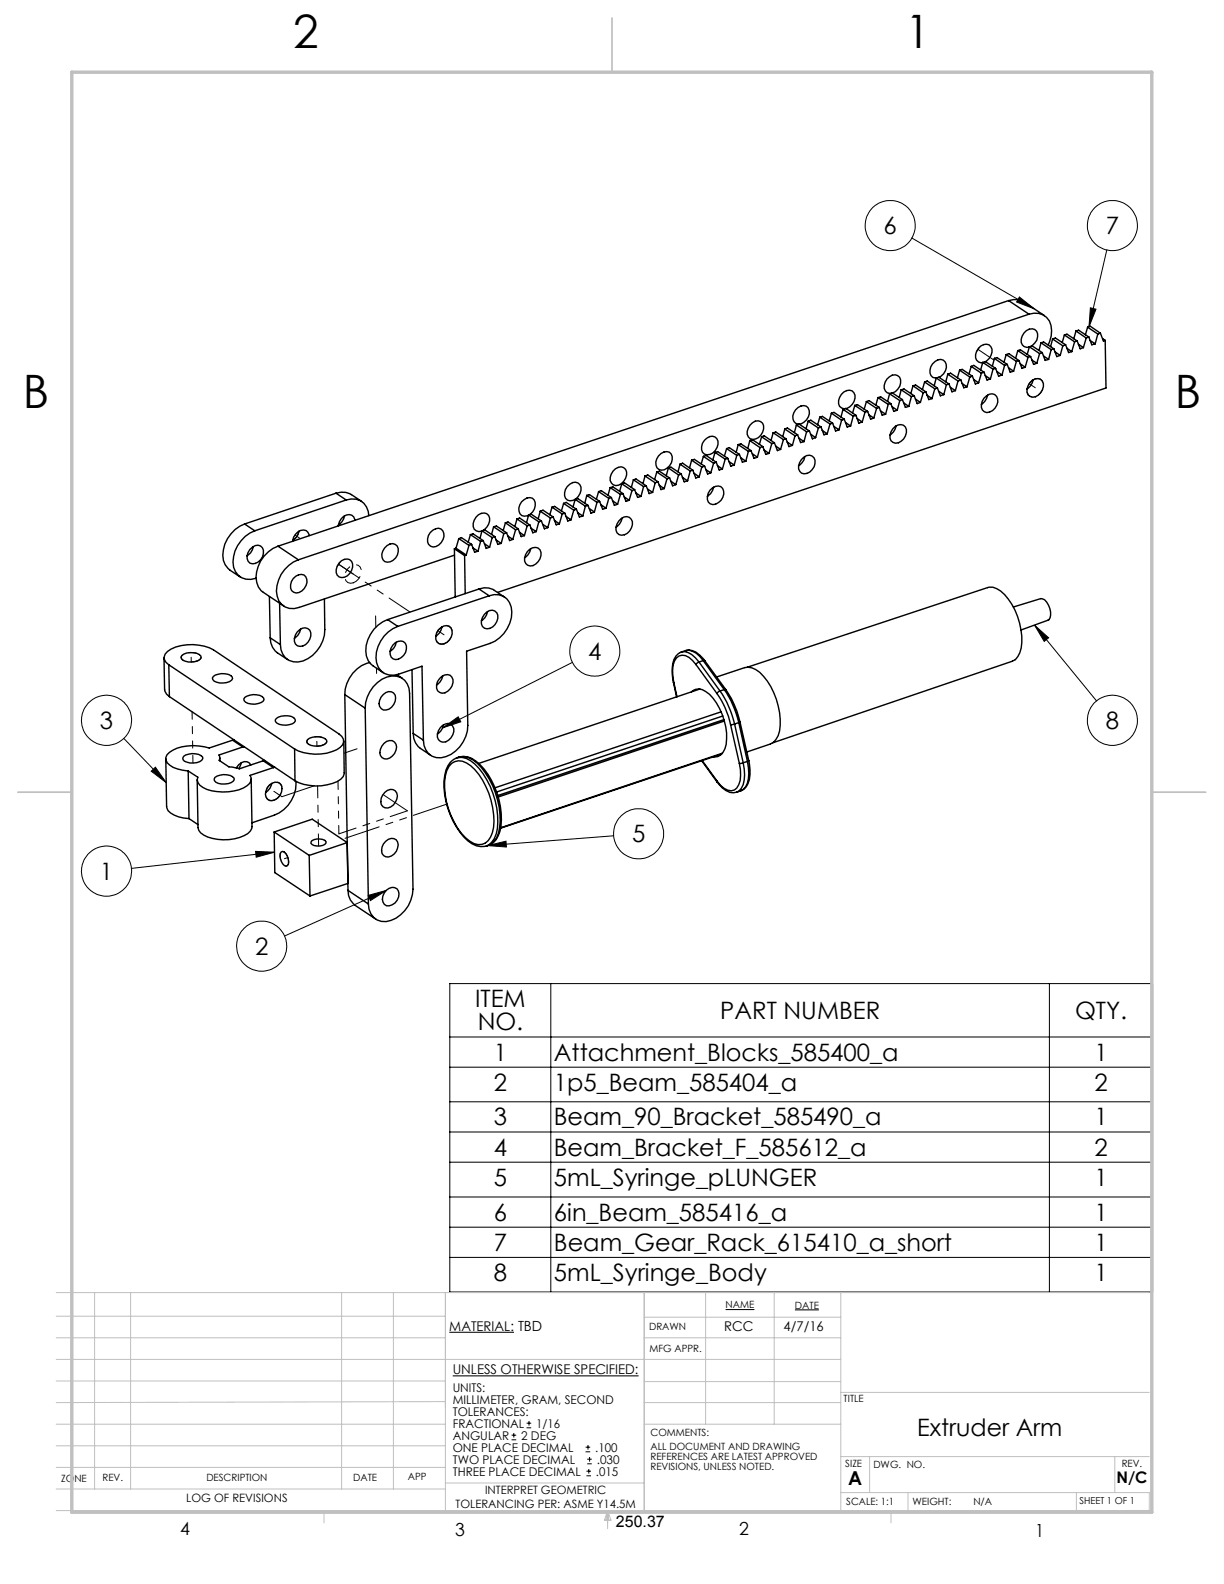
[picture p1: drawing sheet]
<svg xmlns="http://www.w3.org/2000/svg" width="216mm" height="279mm" viewBox="0 0 216 279" stroke-linecap="round" stroke-linejoin="round" font-family="sans-serif">
<g fill="none" stroke="#000" stroke-width=".18">
<path d="M160.8 42l21.6 12.5M179.8 52.4l2.6 2.1-3.1-1.2zM192.3 54.3l1 .2-1.2 3.1zM195.2 44.1l-3.1 13.5M101 116.8l-22.9 11.6M182.5 110.3l10.9 13.3M182.5 110.3l2.5 2.2-.8 .6zM21.8 130.2l7.5 7.8M26.7 136l.7-.7 1.9 2.7zM78.1 128.4l2.7-2 .5 .9zM45.1 150.2l3.3 .1-3.2 .9zM48.4 150.3l-25.2 2.9"/>
<path d="M64.9 157.9l3.3-.8-2.9 1.8zM68.2 157.1l-18 8M86 149.2l3.3-.8v1zM108.2 147.4l-22.2 1.8M79.3 173.5h124v54.4h-124zM97.2 173.5v54.4M185.1 173.5v54.4M79.3 188.2h124M79.3 194.3h124M79.3 199.7h124M79.3 182.9h124M79.3 205h124"/>
<path d="M79.3 211.1h124M79.3 216.5h124M79.2 235h11.5M79.3 221.8h124M128 231h5.1M140.2 231h4.3M79.9 242.7h32.7M90.2 254h.9M90.2 253.2h.9M90.6 252.8v.8M92.9 251.8h.8M92.9 251h.8"/>
<path d="M93.3 250.6v.9M103.3 256.1h.8M103.3 255.3h.8M103.4 259.5h.8M103.6 258.2h.8M103.6 257.4h.8M103.7 254.9v.8M103.9 259.1v.8M104 257v.8M103.4 260.3h.8"/>
<circle cx="157" cy="39.8" r="4.4"/>
<circle cx="196.2" cy="39.8" r="4.4"/>
<circle cx="104.9" cy="114.8" r="4.4"/>
<circle cx="18.8" cy="127.1" r="4.4"/>
<circle cx="196.2" cy="127.1" r="4.4"/>
<circle cx="18.8" cy="153.7" r="4.4"/>
<circle cx="112.6" cy="147.1" r="4.4"/>
<circle cx="46.2" cy="166.9" r="4.4"/>
</g>
<path d="M189.9 266.4h12.8" fill="none" stroke="#c0c0c0" stroke-width=".18" stroke-dasharray="15.2 1.3 1.3 1.3" stroke-dashoffset="10.7"/>
<path d="M202.7 266.4v-3.1" fill="none" stroke="#c0c0c0" stroke-width=".18" stroke-dasharray="15.2 1.3 1.3 1.3"/>
<g fill="none" stroke="#c0c0c0" stroke-width=".18">
<path d="M9.9 228h192.8M9.9 236h68.7M9.9 239.8h138.4M9.9 232.2h68.7M16.7 228v34.6M23 228v34.6M60.3 228v34.6M69.4 228v34.6M78.6 228v38.5M113.6 228v38.5M113.6 232.3h34.7M113.6 236h34.7"/>
<path d="M124.5 228v23.2M136.6 228v23.2M148.3 228v38.5M9.9 258.8h68.7M9.9 251.2h68.7M9.9 255h68.7M9.9 243.6h68.7M78.6 247.2l-68.7 .2M113.6 251.2h34.7M113.6 243.7h34.7M113.6 247.4h34.7M148.3 256.9h54.4"/>
<path d="M148.3 245.6h54.4M153.4 256.9v6.4M196.6 256.9v6.4M9.9 266.5h192.8M9.9 262.6h68.7M12.7 266.7h190.5M57.1 266.5v2.1M78.6 261.6h35M107.2 266.5v3.1M107.2 266.5l.6 1.6h-1.2zM107.2 266.5l.2 1.6M107.2 266.5l-.3 1.6"/>
<path d="M148.3 263.3h54.4M157.2 266.5v2.1M160.2 263.3v3.2M189.9 263.3v3.2"/>
</g>
<path d="M107.9 3.2v9.5M3.1 139.7h9.6M203.2 139.7h9.5" fill="none" stroke="#c0c0c0" stroke-width=".3"/>
<path d="M12.7 12.7h190.5v254h-190.5z" fill="none" stroke="#c0c0c0" stroke-width=".6"/>
<path d="M179.8 52.4l2.6 2.1-3.1-1.2zM192.3 54.3l1 .2-1.2 3.1zM182.5 110.3l2.5 2.2-.8 .6zM86 149.2l3.3-.8v1zM64.9 157.9l3.3-.8-2.9 1.8zM45.1 150.2l3.3 .1-3.2 .9zM26.7 136l.7-.7 1.9 2.7zM78.1 128.4l2.7-2 .5 .9z" fill="#000"/>
<g fill="none" stroke="#000" stroke-width=".25">
<path d="M177.9 53a2.81 2.81 0 0 1 2.7 .3l3.6 2.4M177.9 53l-128.9 43.3M177.9 53l3.6 2.4M181.5 55.4a2.87 2.87 0 0 1 4 2.9l-.1 1-.5 1.6M181.5 55.4l-128.9 43.3M185.7 59.8l1.8 1.2M185.7 59.8l-.4 1.3M185.7 59.8l.5-.2 1.8 1.2M187.7 59.1l1.8 1.2M187.7 59.1l-.3 1.3M187.7 59.1l.5-.2 1.8 1.2M189.8 58.4l1.8 1.2"/>
<path d="M189.8 58.4l-.4 1.4M189.8 58.4l.5-.2 1.8 1.2M191.6 59.6l-.5 1.7M191.8 57.7l1.8 1.2M191.8 57.7l-.3 1.4M191.8 57.7l.5-.2 1.8 1.3M192.1 59.4l-.5 .2M192.1 59.4l.5 1.4 .6-.2M193.6 58.9l-.4 1.7M194.1 58.8l-.5 .1M194.1 58.8l.5 1.3 .3-.1M194.5 59.7l.4 .3"/>
<path d="M124.2 77.7a1.41 1.41 0 0 1 2.2-.3 1.95 1.95 0 0 1-.2 2 1.95 1.95 0 0 1-1.9 .7 1.57 1.57 0 0 1-.1-2.4zM126.1 79.8l1.8 1.2M126.1 79.8l-.4 1.3M126.1 79.8l.5-.1 1.8 1.2M128.2 79.1l1.8 1.2M128.2 79.1l-.4 1.4M128.2 79.1l.4-.1 1.8 1.2M130.2 78.4l1.8 1.2M130.2 78.4l-.3 1.4M130.2 78.4l.5-.1 1.8 1.2M132 79.6l-.4 1.8M132.3 77.7l1.8 1.3"/>
<path d="M132.3 77.7l-.4 1.4M132.3 77.7l.5-.1 1.7 1.2M132.3 75a1.41 1.41 0 0 1 2.2-.4 1.98 1.98 0 0 1-2.2 2.8 1.54 1.54 0 0 1 0-2.4zM132.5 79.5l-.5 .1M132.5 79.5l.5 1.4 .6-.3M134.1 79l-.5 1.6M134.3 77l1.8 1.2M134.3 77l-.4 1.4M134.3 77l.5-.1 1.8 1.2M134.5 78.8l-.4 .2M134.5 78.8l.6 1.4 .5-.2M134.8 79.4l.8 .6"/>
<path d="M136.1 78.2l-.5 1.8M136.4 76.3l1.8 1.2M136.4 76.3l-.4 1.4M136.4 76.3l.4-.1 1.8 1.2M136.6 78.1l-.5 .1M136.6 78.1l.5 1.4 .6-.2M136.8 78.7l.9 .6M138.2 77.5l-.5 1.8M138.4 75.7l1.8 1.2M138.4 75.7l-.3 1.3M138.4 75.7l.5-.2 1.8 1.2M138.6 77.4l-.4 .1"/>
<path d="M138.6 77.4l.6 1.4 .6-.2M138.9 78l.9 .6M140.2 76.9l-.4 1.7M140.3 72.3a1.45 1.45 0 0 1 2.3-.3 2.04 2.04 0 0 1-1.8 2.8 1.28 1.28 0 0 1-.8-2zM140.5 75l1.8 1.2M140.5 75l-.4 1.3M140.5 75l.5-.2 1.8 1.2M140.7 76.7l-.5 .2M140.7 76.7l.5 1.4 .6-.2M140.9 77.3l.9 .6M142.3 76.2l-.5 1.7M142.6 74.3l1.8 1.2"/>
<path d="M142.6 74.3l-.4 1.3M142.6 74.3l.4-.2 1.8 1.2M142.8 76l-.5 .2M142.8 76l.5 1.4 .6-.2M143 76.6l.9 .6M144.4 75.5l-.5 1.7M144.6 73.6l1.8 1.2M144.6 73.6l-.4 1.3M144.6 73.6l.5-.2 1.8 1.2M144.8 75.3l-.4 .2M144.8 75.3l.5 1.4 .6-.2M145 75.9l.9 .6"/>
<path d="M146.4 74.8l-.5 1.7M146.6 72.9l1.8 1.2M146.6 72.9l-.3 1.4M146.6 72.9l.5-.2 1.8 1.2M146.9 74.6l-.5 .2M146.9 74.6l.5 1.4 .6-.2M147.1 75.2l.9 .6M148.4 74.1l-.4 1.7M148.7 72.2l1.8 1.2M148.7 72.2l-.4 1.4M148.7 72.2l.5-.2 1.8 1.3M148.9 73.9l-.5 .2"/>
<path d="M148.9 73.9l.5 1.4 .6-.2M149.2 74.5l.8 .6M149.2 72.1a2.11 2.11 0 0 0 1.4-2.8 1.33 1.33 0 0 0-2.2 .3 1.91 1.91 0 0 0-.3 2.1l.3 .3 .6 .1M150.5 73.4l-.5 1.7M150.8 71.5l1.8 1.2M150.8 71.5l-.4 1.3M150.8 71.5l.4-.1 1.8 1.2M151 73.3l-.5 .1M151 73.3l.5 1.3 .6-.2M151.2 73.8l.9 .6M152.6 72.7l-.5 1.7M152.8 70.8l1.8 1.2"/>
<path d="M152.8 70.8l-.4 1.4M152.8 70.8l.5-.1 1.8 1.2M153 72.6l-.4 .1M153 72.6l.6 1.3 .5-.2M153.2 73.2l.9 .5M154.6 72l-.5 1.7M154.9 70.1l1.8 1.2M154.9 70.1l-.4 1.4M154.9 70.1l.4-.1 1.8 1.2M155.1 71.9l-.5 .1M155.1 71.9l.5 1.3 .6-.1M155.3 72.5l.9 .6"/>
<path d="M156.7 71.3l-.5 1.8M156.9 69.5l1.8 1.2M156.9 69.5l-.3 1.3M156.9 69.5l.5-.2 1.8 1.2M157.1 71.2l-.4 .1M157.1 71.2l.6 1.4 .6-.2M157.4 71.8l.9 .6M157.4 69.3a2.05 2.05 0 0 0 1.3-2.8 1.56 1.56 0 0 0-2.6 .9 1.24 1.24 0 0 0-.1 1.3 1.24 1.24 0 0 0 1.1 .7M157.5 75.6a1.26 1.26 0 0 1 1.5-.7 1.26 1.26 0 0 1 .9 1.4 1.9 1.9 0 0 1-2.4 1.7 1.36 1.36 0 0 1-.3-1.8zM158.1 75.1a2.6 2.6 0 0 1-1.1 1.7M158.7 70.7l-.4 1.7M159 68.8l1.8 1.2"/>
<path d="M159 68.8l-.4 1.3M159 68.8l.5-.2 1.8 1.2M159.2 70.5l-.5 .2M159.2 70.5l.5 1.4 .6-.2M159.4 71.1l.9 .6M160.8 70l-.5 1.7M161 68.1l1.8 1.2M161 68.1l-.3 1.3M161 68.1l.5-.2 1.8 1.2M161.3 69.8l-.5 .2M161.3 69.8l.5 1.4 .5-.2M161.5 70.4l.8 .6"/>
<path d="M162.8 69.3l-.5 1.7M163.1 67.4l1.8 1.2M163.1 67.4l-.4 1.3M163.1 67.4l.4-.2 1.8 1.2M163.3 69.1l-.5 .2M163.3 69.1l.5 1.4 .6-.2M163.5 69.7l.9 .6M164.9 68.6l-.5 1.7M165.1 66.7l1.8 1.2M165.1 66.7l-.3 1.4M165.1 66.7l.5-.2 1.8 1.2M165.3 68.4l-.4 .2"/>
<path d="M165.3 68.4l.6 1.4 .6-.2M165.6 69l.9 .6M165.7 66.6a2.08 2.08 0 0 0 1-2.7 1.15 1.15 0 0 0-1.7-.2 1.81 1.81 0 0 0-.5 2.9l.6 .1M166.9 67.9l-.4 1.7M167.2 66l1.8 1.2M167.2 66l-.4 1.3M167.2 66l.5-.2 1.8 1.2M167.4 67.7l.5 1.4 .6-.2M167.4 67.7l-.5 .2M167.6 68.3l.9 .6M169 67.2l-.5 1.7M169.3 65.3l1.8 1.2"/>
<path d="M169.3 65.3l-.4 1.3M169.3 65.3l.4-.1 1.8 1.2M169.5 67l-.5 .2M169.5 67l.5 1.4 .6-.2M169.7 67.6l.9 .6M171.1 66.5l-.5 1.7M171.3 64.6l1.8 1.2M171.3 64.6l-.4 1.4M171.3 64.6l.5-.1 1.8 1.2M171.5 66.4l-.4 .1M171.5 66.4l.5 1.3 .6-.2M171.7 66.9l.9 .6"/>
<path d="M173.1 65.8l-.5 1.7M173.4 63.9l1.8 1.2M173.4 63.9l-.4 1.4M173.6 70.2a1.4 1.4 0 0 1 2.2-.3 2.04 2.04 0 0 1-1.7 2.9 1.47 1.47 0 0 1-.5-2.6zM173.6 65.7l-.5 .1M173.6 65.7l.5 1.3 .6-.1M173.8 66.3l.9 .6M173.8 63.8l1.8 1.2M173.8 63.8l-.4 .1M173.8 63.8a2.08 2.08 0 0 0 1-2.7 1.33 1.33 0 0 0-2.2 .4 1.66 1.66 0 0 0 0 2.4l.8 .1M174.2 69.7a2.38 2.38 0 0 1-1.1 1.6M175.2 65.1l-.5 1.8"/>
<path d="M175.4 63.2l1.8 1.3M175.4 63.2l-.4 1.4M175.4 63.2l.5-.1 1.8 1.2M175.6 65l-.4 .1M175.6 65l.5 1.4 .6-.3M175.9 65.5l.8 .6M177.2 64.5l-.5 1.6M177.5 62.5l1.8 1.2M177.5 62.5l-.4 1.4M177.5 62.5l.4-.1 1.8 1.2M177.7 64.3l-.5 .2M177.7 64.3l.5 1.4 .6-.2"/>
<path d="M177.9 64.9l.9 .6M179.3 63.7l-.5 1.8M179.5 61.8l1.8 1.2M179.5 61.8l-.4 1.4M179.5 61.8l.5-.1 1.8 1.2M179.7 63.6l-.4 .1M179.7 63.6l.6 1.4 .5-.2M180 64.2l.8 .6M181.3 63l-.5 1.8M181.6 61.2l1.8 1.2M181.6 61.2l-.4 1.3M181.6 61.2l.4-.2 1.8 1.2"/>
<path d="M181.6 67.5a1.26 1.26 0 0 1 1.5-.7 1.26 1.26 0 0 1 .9 1.4 1.9 1.9 0 0 1-2.3 1.7 1.36 1.36 0 0 1-.4-1.8zM181.8 62.9l-.5 .1M181.8 62.9l.5 1.4 .6-.2M182 61a2.01 2.01 0 0 0 .8-2.6 1.56 1.56 0 0 0-2.5 .9 1.21 1.21 0 0 0-.1 1.4 1.21 1.21 0 0 0 1.4 .5M182 63.5l.9 .6M182.2 67a2.38 2.38 0 0 1-1 1.6M183.4 62.4l-.5 1.7M183.6 60.5l1.8 1.2M183.6 60.5l-.3 1.3M183.6 60.5l.5-.2 1.8 1.2M183.8 62.2l-.4 .2M183.8 62.2l.6 1.4 .6-.2"/>
<path d="M184.1 62.8l.9 .6M185.4 61.7l-.4 1.7M185.9 61.5l-.5 .2M185.9 61.5l.5 1.4 .6-.2M186.1 62.1l.9 .6M187.5 61l-.5 1.7M188 60.8l-.5 .2M188 60.8l.5 1.4 .6-.2M188.2 61.4l.9 .6M189.5 60.3l-.4 1.7M190 60.1l-.5 .2M190 60.1l.5 1.4 .6-.2"/>
<path d="M190.2 60.7l.9 .6M192.3 60l.9 .6M194.9 60l.2 8.4-107.3 36.1M43.1 92.4a5.9 5.9 0 0 0-3.7 6.4 4.9 4.9 0 0 0 3 3M43.1 92.4l1.8 1.2M44.1 96.9a1.4 1.4 0 0 1 2.2-.3 1.94 1.94 0 0 1-.3 2.1 1.94 1.94 0 0 1-1.9 .6 1.61 1.61 0 0 1 0-2.4zM44.7 96.4a2.12 2.12 0 0 1-1.1 1.6M44.9 93.6a5.9 5.9 0 0 0-3.7 6.4 2.87 2.87 0 0 0 4 2M49 96.3a5.8 5.8 0 0 0-3.7 6.5l.3 .7 .5 .7 4 2.7M49 96.3l3.6 2.4M52.7 93.7a2.38 2.38 0 0 1-1.1 1.6M54.5 94.5a1.13 1.13 0 0 0-.7-1 1.13 1.13 0 0 0-1.2 .3 2.25 2.25 0 0 0-1 1.7"/>
<path d="M59.3 87a3.1 3.1 0 0 1 2.7 .2l1.8 1.2M59.3 87l1.8 1.2M59.3 87l-16.2 5.4M59.8 99.3a1.28 1.28 0 0 1 1.2-.7 1.28 1.28 0 0 1 1.2 .9 2.02 2.02 0 0 1-2.4 2.3 1.57 1.57 0 0 1 0-2.5zM60.8 91a2.6 2.6 0 0 1-1.1 1.6M61.1 88.2a2.86 2.86 0 0 1 4 2.7M61.1 88.2l-16.2 5.4M62.6 91.8a1.13 1.13 0 0 0-.8-1 1.13 1.13 0 0 0-1.2 .3 2.34 2.34 0 0 0-.9 1.6M67.8 96.7a1.43 1.43 0 0 1 2.3-.4 1.96 1.96 0 0 1-.3 2.1 1.96 1.96 0 0 1-1.9 .7 1.61 1.61 0 0 1-.1-2.4zM75.9 93.9a1.66 1.66 0 0 1 1.9-.6 1.78 1.78 0 0 1-.4 2.8 1.16 1.16 0 0 1-1.4 .3 1.16 1.16 0 0 1-.6-1.4zM80.2 97.9l-27.4 9.2a2.87 2.87 0 0 1-4-2.8 6 6 0 0 1 3.8-5.6M80.2 96.8l1.8 1.2"/>
<path d="M80.2 96.8l.2 8.5M80.4 96.7l1.8 1.2M80.4 96.7l-.2 .1M80.9 95l1.8 1.2M80.9 95l-.5 1.7M80.9 95l.5-.2 1.8 1.2M82 98l.1 6.7M82.2 97.9l-.2 .1M82.7 96.2l-.5 1.7M83 94.3l1.8 1.2M83 94.3l-.4 1.3M83 94.3l.4-.1 1.8 1.2"/>
<path d="M83.2 96l-.5 .2M83.2 96l.5 1.4 .6-.2M83.4 96.6l.9 .6M84.8 95.5l-.5 1.7M85 93.6l1.8 1.2M85 93.6l-.3 1.4M85 93.6l.5-.1 1.8 1.2M85.2 95.4l-.4 .1M85.2 95.4l.6 1.3 .6-.2M85.3 93.5a2.15 2.15 0 0 0 .9-2.6 1.56 1.56 0 0 0-2.6 .9 1.29 1.29 0 0 0 .9 2l.5-.1M85.5 95.9l.9 .6M86.8 94.8l-.4 1.7"/>
<path d="M87.1 92.9l1.8 1.2M87.1 92.9l-.4 1.4M87.1 92.9l.5-.1 1.8 1.2M87.3 94.7l-.5 .1M87.3 94.7l.5 1.3 .6-.2M87.5 95.2l.9 .6M88.9 94.1l-.5 1.7M89.1 92.2l1.8 1.3M89.1 92.2l-.3 1.4M89.1 92.2l.5-.1 1.8 1.2M89.4 94l-.5 .1M89.4 94l.5 1.4 .6-.3"/>
<path d="M89.6 94.5l.9 .6M90.9 93.5l-.4 1.6M91.2 91.5l1.8 1.2M91.2 91.5l-.4 1.4M91.2 91.5l.5-.1 1.8 1.2M91.4 93.3l-.5 .2M91.4 93.3l.5 1.4 .6-.2M91.6 93.9l.9 .6M93 92.7l-.5 1.8M93.2 90.8l1.8 1.2M93.2 90.8l-.3 1.4M93.2 90.8l.5-.1 1.8 1.2"/>
<path d="M93.4 90.8a1.91 1.91 0 0 0 .5-2.9 1.89 1.89 0 0 0-2 .8 1.89 1.89 0 0 0 .1 2.2l.5 .2 .7-.2M93.5 96.9a1.16 1.16 0 0 1 1.4-.3 1.16 1.16 0 0 1 .5 1.4 1.9 1.9 0 0 1-2.3 1.7 1.78 1.78 0 0 1 .4-2.8zM93.5 92.6l-.5 .1M93.5 92.6l.5 1.4 .6-.2M93.6 96.8a2.38 2.38 0 0 1-1.1 1.6M93.7 93.2l.9 .6M95 92l-.4 1.8M95.3 90.2l1.8 1.2M95.3 90.2l-.4 1.3M95.3 90.2l.5-.2 1.8 1.2M95.5 91.9l.5 1.4 .6-.2M95.5 91.9l-.5 .1"/>
<path d="M95.7 92.5l.9 .6M97.1 91.4l-.5 1.7M97.4 89.5l1.8 1.2M97.4 89.5l-.4 1.3M97.4 89.5l.4-.2 1.8 1.2M97.6 91.2l-.5 .2M97.6 91.2l.5 1.4 .6-.2M97.8 91.8l.9 .6M99.2 90.7l-.5 1.7M99.4 88.8l1.8 1.2M99.4 88.8l-.4 1.3M99.4 88.8l.5-.2 1.8 1.2"/>
<path d="M99.6 90.5l-.4 .2M99.6 90.5l.6 1.4 .5-.2M99.8 91.1l.9 .6M100 85.8a1.43 1.43 0 0 1 2.3-.3 1.95 1.95 0 0 1-.3 2 1.95 1.95 0 0 1-1.9 .7 1.56 1.56 0 0 1-.1-2.4zM101.2 90l-.5 1.7M101.5 88.1l1.8 1.2M101.5 88.1l-.4 1.3M101.5 88.1l.4-.2 1.8 1.2M101.7 89.8l-.5 .2M101.7 89.8l.5 1.4 .6-.2M101.9 90.4l.9 .6M103.3 89.3l-.5 1.7"/>
<path d="M103.5 87.4l.5-.2 1.8 1.2M103.5 87.4l1.8 1.2M103.5 87.4l-.3 1.4M103.7 89.1l-.4 .2M103.7 89.1l.5 1.4 .6-.2M104 89.7l.8 .6M105.3 88.6l-.5 1.7M105.6 86.7l1.8 1.2M105.6 86.7l-.4 1.4M105.6 86.7l.4-.2 1.8 1.3M105.8 88.4l-.5 .2M105.8 88.4l.5 1.4 .6-.2"/>
<path d="M106 89l.9 .6M107.4 87.9l-.5 1.7M107.6 86l1.8 1.2M107.6 86l-.4 1.3M107.6 86l.5-.1 1.8 1.2M107.8 87.8l-.4 .1M107.8 87.8l.6 1.3 .5-.2M108.1 88.3l.8 .6M108.1 83.1a1.44 1.44 0 0 1 2.2-.3 2.09 2.09 0 0 1-1.7 2.9 1.28 1.28 0 0 1-.8-2.1zM109.1 91.9a1.36 1.36 0 0 1 2.2-.3 1.94 1.94 0 0 1-.2 2 1.94 1.94 0 0 1-1.9 .7 1.54 1.54 0 0 1-.1-2.4zM109.4 87.2l-.5 1.7M109.7 85.3l1.8 1.2"/>
<path d="M109.7 85.3l-.4 1.4M109.7 85.3l.4-.1 1.8 1.2M109.7 91.4a2.38 2.38 0 0 1-1 1.6M109.9 87.1l-.5 .1M109.9 87.1l.5 1.3 .6-.2M110.1 87.7l.9 .5M111.5 86.5l-.5 1.7M111.7 84.6l1.8 1.2M111.7 84.6l-.3 1.4M111.7 84.6l.5-.1 1.8 1.2M111.9 86.4l-.4 .1M111.9 86.4l.6 1.3 .6-.1"/>
<path d="M112.2 87l.9 .6M113.5 85.8l-.4 1.8M113.8 84l1.8 1.2M113.8 84l-.4 1.3M113.8 84l.5-.2 1.8 1.2M114 85.7l-.5 .1M114 85.7l.5 1.4 .6-.2M114.2 86.3l.9 .6M115.6 85.2l-.5 1.7M115.9 83.3l1.8 1.2M115.9 83.3l-.4 1.3M115.9 83.3l.4-.2 1.8 1.2"/>
<path d="M116.1 85l-.5 .2M116.1 85l.5 1.4 .6-.2M116.2 80.4a1.45 1.45 0 0 1 2.2-.3 2.04 2.04 0 0 1-1.7 2.8 1.25 1.25 0 0 1-.8-2zM116.3 85.6l.9 .6M117.7 84.5l-.5 1.7M117.9 82.5l.5-.1 1.8 1.2M117.9 82.5l1.8 1.3M117.9 82.5l-.4 1.4M118.1 84.3l-.4 .2M118.1 84.3l.5 1.4 .6-.2M118.3 84.9l.9 .6M119.7 83.8l-.5 1.7"/>
<path d="M119.9 81.9l1.8 1.2M119.9 81.9l-.3 1.3M119.9 81.9l.5-.2 1.8 1.2M120.2 83.6l-.5 .2M120.2 83.6l.5 1.4 .6-.2M120.4 84.2l.9 .6M121.7 83.1l-.4 1.7M122 81.2l1.8 1.2M122 81.2l-.4 1.3M122 81.2l.5-.2 1.8 1.2M122.2 82.9l-.5 .2M122.2 82.9l.5 1.4 .6-.2"/>
<path d="M122.4 83.5l.9 .6M123.8 82.4l-.5 1.7M124.1 80.5l1.8 1.2M124.1 80.5l-.4 1.3M124.1 80.5l.4-.2 1.8 1.2M124.3 82.2l-.5 .2M124.3 82.2l.5 1.4 .6-.2M124.5 82.8l.9 .6M125.2 86.5a1.45 1.45 0 0 1 2.3-.4 1.93 1.93 0 0 1-.3 2.1 1.93 1.93 0 0 1-1.9 .7 1.59 1.59 0 0 1-.1-2.4zM125.9 85.9a2.6 2.6 0 0 1-1.1 1.7M125.9 81.7l-.5 1.7M126.3 81.5l-.4 .2"/>
<path d="M126.3 81.5l.6 1.4 .5-.2M126.5 82.1l.9 .6M127.9 81l-.5 1.7M128.4 80.9l-.5 .1M128.4 80.9l.5 1.3 .6-.2M128.6 81.4l.9 .6M130 80.3l-.5 1.7M130.4 80.2l-.4 .1M130.4 80.2l.6 1.3 .6-.1M130.7 80.8l.9 .6M132.7 80l.9 .6M141.4 81.1a1.39 1.39 0 0 1 2.2-.3 1.96 1.96 0 0 1-2.2 2.7 1.54 1.54 0 0 1 0-2.4z"/>
<path d="M142 80.5a2.38 2.38 0 0 1-1.1 1.7M28.9 116l.1 5.6 .4 .8 .5 .5M29.8 117.3a1.35 1.35 0 0 1-.2-2.4 8.2 8.2 0 0 1 8-.3l22.2 14.9a1.35 1.35 0 0 1 .2 2.3 8.1 8.1 0 0 1-8 .3M29.8 117.3l22.2 14.8M29.8 117.3l.1 5.6M32.1 115.6a2.78 2.78 0 0 1 3.3 .1l.1 .3a2.54 2.54 0 0 1-3.3 .5l-.3-.6zM37.6 119.3a2.78 2.78 0 0 1 3.4 .1v.3a2.54 2.54 0 0 1-3.2 .5l-.3-.6zM47.5 105.2l.2 7.3M47.7 112.5a3.2 3.2 0 0 0 1.2 2.6l1.8 1.2M47.7 112.5l1.8 1.2M49.3 106.4l.2 7.3M51.7 102.1a1.45 1.45 0 0 1 2.2-.4 2.04 2.04 0 0 1-1.7 2.9 1.1 1.1 0 0 1-.9-1.4z"/>
<path d="M52.4 111.5a1.44 1.44 0 0 1 2.2-.3 1.98 1.98 0 0 1-2.1 2.7 1.57 1.57 0 0 1-.1-2.4zM53 110.9a2.35 2.35 0 0 1-1.1 1.7M57.2 105.7l.1 5.4a5.9 5.9 0 0 1-4.7 5.7 2.82 2.82 0 0 1-3.1-3.1M65.2 116.9a5.9 5.9 0 0 0-4.4 5.6M68.4 109.3a5.9 5.9 0 0 0-3.8 6.4 4.9 4.9 0 0 0 3 3M68.4 109.3l1.8 1.2M69.7 113.4a1.16 1.16 0 0 1 1.4-.2 1.16 1.16 0 0 1 .6 1.3 1.9 1.9 0 0 1-2.4 1.7 1.78 1.78 0 0 1 .4-2.8zM69.9 113.3a2.12 2.12 0 0 1-1.1 1.6M70 119l1 .7M70.2 110.5a5.9 5.9 0 0 0-3.8 6.4 2.84 2.84 0 0 0 3.9 2l4.1-1.4 .3 13.1M72.7 118.1l.2 11.3M77.3 111.1a1.45 1.45 0 0 1 2.3-.3 1.95 1.95 0 0 1-.3 2 1.95 1.95 0 0 1-1.9 .7 1.6 1.6 0 0 1-.1-2.4z"/>
<path d="M77.9 119.3a1.16 1.16 0 0 1 1.4-.2 1.16 1.16 0 0 1 .6 1.3 1.9 1.9 0 0 1-2.4 1.7 1.52 1.52 0 0 1 0-2.4zM78 110.6a2.35 2.35 0 0 1-1.1 1.6M78.1 119.2a2.38 2.38 0 0 1-1.1 1.6M84.5 103.9a2.86 2.86 0 0 1 2.7 .2l1.8 1.2M84.5 103.9l1.8 1.2M84.5 103.9l-16.1 5.4M85.8 108a1.16 1.16 0 0 1 1.4-.2 1.16 1.16 0 0 1 .6 1.3 1.9 1.9 0 0 1-2.4 1.7 1.78 1.78 0 0 1 .4-2.8zM86 107.9a2.38 2.38 0 0 1-1.1 1.6M86.3 105.1a2.84 2.84 0 0 1 4 2.8 6.1 6.1 0 0 1-3.9 5.6l-4.1 1.4 .2 13.1a5.9 5.9 0 0 1-4.7 5.7 2.82 2.82 0 0 1-3.1-3.1M86.3 105.1l-16.1 5.4M120 115.1a2.79 2.79 0 0 0-1.4 2.8l.2 2.4M120.2 115l.7-.2a1.38 1.38 0 0 1 1.2 .1l.7 .3 1.2 1.3"/>
<path d="M120.2 115a1.9 1.9 0 0 1 1.8 .5l1.3 1.3M120.2 115l-.2 .1M121.1 114.8a2.4 2.4 0 0 1 2.3 .7l.9 1.1M122.8 117.2a3.1 3.1 0 0 0-2.5-1.6 1.92 1.92 0 0 0-1.6 1.8v1.9l.2 1.1M122.8 117.2l3.7 5.1M123.3 116.8l-.5 .4M123.3 116.8l3.7 5.1M124 116.5l.3 .1M124 116.5l-.7 .3M124 116.5l3.7 5.1M124.3 116.6l3.7 5M126.4 119.4l5-1.6a3.2 3.2 0 0 1 3.3 1.5 12.7 12.7 0 0 1 2.8 9.6 3 3 0 0 1-1.6 2.3l-4.2 1.4"/>
<path d="M131.8 117.7l42.4-14.1a2.34 2.34 0 0 1 2.3 .6 11.8 11.8 0 0 1 3.6 10.1 2.98 2.98 0 0 1-1.5 2.3l-42.3 14.4M178.8 107.1l4.8-1.5a2.39 2.39 0 0 1 1.7 2.3 1.27 1.27 0 0 1-.4 1.5l-4.8 1.7M29.2 133.8l.2 8.4a1.73 1.73 0 0 0 1.3 1.6l1.6 .5 1 .1M29.9 122.9l22.1 14.8M32.4 133.4a2.84 2.84 0 0 1 3.3 .1 .92 .92 0 0 1-1 1 2.59 2.59 0 0 1-2.4-.5zM33.2 136l.1 8.4M37.9 137.1a2.84 2.84 0 0 1 3.4 .1 .92 .92 0 0 1-1 1 2.59 2.59 0 0 1-2.5-.5zM38.8 133.7v.5M41 130.6l-4.1 1.3a8.4 8.4 0 0 0-7 .8 1.27 1.27 0 0 0 .1 2.3 6.5 6.5 0 0 0 3.2 1M41 130.6l1.8 1.2M41.3 130.5l-.3 .1M42.5 134.5l-.4 1.1"/>
<path d="M42.8 131.8l-4.2 1.4 .2 .5-.1 .4 1.7 1.2 1.8 .3 4.2-1.4M43.1 131.7l-.3 .1M43.2 123a2.79 2.79 0 0 1 3.3 .1l.1 .3a2.55 2.55 0 0 1-3.5 .2l-.1-.3zM44.2 134.9a1.22 1.22 0 0 0-2.1 0l-.4 .6M44.3 137.4l.1 8.4a1.91 1.91 0 0 1-1.3 1.6 8.5 8.5 0 0 1-7.2-.1l-.5-.4-.3-.4-.2-.5-.1-8.5M46.4 134.2l1.8 1.2M46.7 134.1l-.3 .1M47.5 138.5a1.31 1.31 0 0 1 2.2 .1 2.09 2.09 0 0 1-2.1 2.6 1.25 1.25 0 0 1-.7-1.7l.2-.5zM47.9 138.2a2.36 2.36 0 0 1-1.1 1.6M48.2 135.4l-4.1 1.4a1.26 1.26 0 0 1-.5 1.8 8.4 8.4 0 0 1-7.8 .3 1.47 1.47 0 0 1-.9-1.8l-1.7-1.1M48.5 135.3l-.3 .1M48.7 126.8a3.1 3.1 0 0 1 3.1-.2l.3 .5a2.57 2.57 0 0 1-3.2 .5l-.4-.6z"/>
<path d="M52 132.1v5.6M52.2 137.8a6 6 0 0 1-3.8 6l-4 1.3M54.3 130.5a2.84 2.84 0 0 1 3.3 .1 .92 .92 0 0 1-1 1 2.86 2.86 0 0 1-2.4-.6zM60.6 130.7l.1 5.6a1.71 1.71 0 0 1-1.2 1.6 8.6 8.6 0 0 1-7.5-.2M60.8 122.5l3.6 2.4M60.8 122.5l.6 34.6M64.4 124.9a5.8 5.8 0 0 1 4.7-5.7 2.82 2.82 0 0 1 3.1 3.1l.6 34.5a6 6 0 0 1-4.7 5.8 2.87 2.87 0 0 1-3.1-3.1M64.4 124.9l.6 34.6M67.6 122.5a1.21 1.21 0 0 1 1.6-.4 1.21 1.21 0 0 1 .5 1.6 2.01 2.01 0 0 1-2.1 1.5 1.4 1.4 0 0 1-.4-2.2zM67.7 131.1a1.22 1.22 0 0 1 1.7-.4 1.22 1.22 0 0 1 .4 1.6 1.72 1.72 0 0 1-2.4 1.3 1.69 1.69 0 0 1 .3-2.5zM67.9 139.8a1.22 1.22 0 0 1 1.6-.4 1.22 1.22 0 0 1 .5 1.6 1.72 1.72 0 0 1-2.5 1.3 1.78 1.78 0 0 1 .4-2.5zM72.9 129.4a3.2 3.2 0 0 0 1.3 2.6l1.8 1.2"/>
<path d="M72.9 129.4l1.8 1.2M78.1 128a1.16 1.16 0 0 1 1.4-.3 1.16 1.16 0 0 1 .5 1.3 1.9 1.9 0 0 1-2.3 1.8 1.78 1.78 0 0 1 .4-2.8zM78.2 127.8a2.38 2.38 0 0 1-1 1.7M79.7 134.7a2.25 2.25 0 0 1 2.6-.1 11.7 11.7 0 0 1 4.6 7.8 8.5 8.5 0 0 1-.4 5.2 2.28 2.28 0 0 1-3.6 .8 12.9 12.9 0 0 1-4.5-9.4 5.7 5.7 0 0 1 1.3-4.3zM80.6 133.7a3.2 3.2 0 0 1 3.6 .9 14.1 14.1 0 0 1 3.7 12.4 2.92 2.92 0 0 1-2.1 2.2 3.4 3.4 0 0 0 1.9-3 14.6 14.6 0 0 0-4-11.4 3.3 3.3 0 0 0-3.2-1.1 3.5 3.5 0 0 0-2 3 13.8 13.8 0 0 0 4 11.6 3.4 3.4 0 0 0 3.4 .9M80.8 133.6a2.91 2.91 0 0 1 3.2 .7 13.5 13.5 0 0 1 4.2 12.3 3.5 3.5 0 0 1-1.5 2.3M118.8 120.3l.1 .1M118.8 120.3l.5 2.6M118.9 120.4l.5 2.5M122 122.1a1.8 1.8 0 0 1 2.5-.1 9.6 9.6 0 0 1 3.5 6.2 7 7 0 0 1-.5 4.5 1.6 1.6 0 0 1-1.7 .8M123.5 121.5l-39 13.2M123.8 134.2l2.7 3.8"/>
<path d="M123.9 134.2l2.6 3.6M126.5 122.3a14.6 14.6 0 0 1 2.4 5.5M126.5 138a3.3 3.3 0 0 0 3.4 1.7h.2M126.5 137.8v.2M127 121.9l-.5 .4M127 121.9a17.7 17.7 0 0 1 2.6 5.8M127.2 125.6l-39.9 13.4M127.3 133l-39 13.1M127.4 132.9l-39.1 13.1M127.5 126.3l-39.9 13.4M127.7 126.9l-39.9 13.4M127.7 121.6a17.7 17.7 0 0 1 2.6 5.9"/>
<path d="M127.7 121.6h.3M127.7 121.6l-.7 .3M127.8 127.2l-39.9 13.4M128 121.6a16.6 16.6 0 0 1 2.5 5.8M128.9 127.8l1.5 6.9M129.6 127.7l-.7 .1M129.6 127.7l1.5 6.8M130.3 127.5l-.7 .2M130.3 127.5l1.5 6.8M130.4 134.7a5.7 5.7 0 0 1-.4 4.3 1.56 1.56 0 0 1-2.3 .1l-1.2-1.3M130.5 127.4l-.2 .1M130.5 127.4l1.6 6.8"/>
<path d="M131.1 134.5l-.7 .2M131.8 134.3a6.5 6.5 0 0 1-.3 4.5l-.4 .4-1.2 .5a2.11 2.11 0 0 0 1.4-2.1v-.9l-.2-2.2M131.8 134.3l-.7 .2M132.1 134.2a6.1 6.1 0 0 1-.5 4.6l-.4 .4-.6 .3M132.1 134.2l-.3 .1M33.3 144.4l1.6 1.1M48.4 146.8l6.7-2.3 6.1 4.1M48.4 146.8l6.1 4.1M48.4 146.8l.1 7.1 6.2 4.1M49.6 150.3l.2-.1a1.91 1.91 0 0 1 .9 2.5l-.3 .1a1.91 1.91 0 0 1-.8-2.5zM54.5 150.9l.2 7.1M55 148.3a2.19 2.19 0 0 1 2.5 .1v.3a1.95 1.95 0 0 1-2.6 .1z"/>
<path d="M61.2 148.6l-6.7 2.3M61.2 148.6l.2 7.2-6.7 2.2M61.4 157.1a3.2 3.2 0 0 0 1.3 2.6l3.6 2.4M61.4 157.1l3.6 2.4M68 148.4a1.21 1.21 0 0 1 1.6-.4 1.21 1.21 0 0 1 .5 1.6 1.71 1.71 0 0 1-2.4 1.3 1.79 1.79 0 0 1 .3-2.5zM68.2 157a1.24 1.24 0 0 1 1.6-.4 1.24 1.24 0 0 1 .5 1.6 2.02 2.02 0 0 1-2.1 1.6 1.64 1.64 0 0 1 0-2.8z"/>
</g>
<g fill="none" stroke="#000" stroke-width=".18" stroke-dasharray="6.3 1.3 1.3 1.3 1.3 1.3">
<path d="M172.2 62l.6-.8M175.3 63.5l-2.8-1.9M182.6 68.4l-1.1-.7M51.7 95.3a2.33 2.33 0 0 0 1.1-1.6M52 94.4l1 .6M59.5 99.9l.5-.8M59.7 99.5l2.6 1.7M33.7 116.8v-.9M66.3 110.7v-2.1M66.4 118.8v-1M78.3 112l-1.1-.7M48.3 139.6l1.4 .9"/>
<path d="M55.9 131.6v-.8M60.7 132.9l2.3-.8M49.7 140.5l5.8-1.9M50.2 151.5l.6-.2M71.9 143l-4.3-2.9"/>
</g>
<path d="M182.6 66.8a1.11 1.11 0 0 1 1.2 .2 1.11 1.11 0 0 1 .3 1.2 1.9 1.9 0 0 1-2.4 1.7 1.85 1.85 0 0 1 .9-3.1M62.3 102.8a2.08 2.08 0 0 0 1.2-2.8 1.55 1.55 0 0 0-2.5 .9 1.31 1.31 0 0 0 .8 2l.5-.1M78.3 113.5a2.08 2.08 0 0 0 1.3-2.7 1.55 1.55 0 0 0-2.6 .8 1.31 1.31 0 0 0 .8 2l.5-.1M48.3 141.1a2.08 2.08 0 0 0 1.3-2.7 1.55 1.55 0 0 0-2.6 .8 1.31 1.31 0 0 0 .8 2l.5-.1" fill="none" stroke="#000" stroke-width=".18" stroke-dasharray="6.3 1.3 1.3 1.3 1.3 1.3" stroke-dashoffset="4.7"/>
<path d="M50.1 150.3a2.02 2.02 0 0 1 .6 2.4l-.2 .1a1.88 1.88 0 0 1-.9-2.5l.3-.1 .2 .1M59.8 147.1l12.1-4.1" fill="none" stroke="#000" stroke-width=".18" stroke-dasharray="6.3 1.3 1.3 1.3 1.3 1.3" stroke-dashoffset="3.2"/>
<path d="M34.7 116.6l.5-.2 .2-.3 .1-.3a2.38 2.38 0 0 0-2.8-.5l-.7 .4-.1 .3a2.38 2.38 0 0 0 2.8 .6M56.9 131.4l.4-.2 .3-.2 .1-.3a2.38 2.38 0 0 0-2.8-.6l-.5 .2-.2 .3-.1 .3a2.38 2.38 0 0 0 2.8 .5" fill="none" stroke="#000" stroke-width=".18" stroke-dasharray="6.3 1.3 1.3 1.3 1.3 1.3" stroke-dashoffset="5.3"/>
<path d="M59.6 137.8l.2 9.3" fill="none" stroke="#000" stroke-width=".18" stroke-dasharray="6.3 1.3 1.3 1.3 1.3 1.3" stroke-dashoffset="4.9"/>
<path d="M72.3 108l-12.6-8.5" fill="none" stroke="#000" stroke-width=".18" stroke-dasharray="6.3 1.3 1.3 1.3 1.3 1.3" stroke-dashoffset="1.9"/>
<path d="M60.4 148l19-6.4" fill="none" stroke="#000" stroke-width=".18" stroke-dasharray="6.3 1.3 1.3 1.3 1.3 1.3" stroke-dashoffset="-.5"/>
<path d="M34 134.6l-.1-9.1" fill="none" stroke="#000" stroke-width=".18" stroke-dasharray="6.3 1.3 1.3 1.3 1.3 1.3" stroke-dashoffset="5"/>
<path d="M56.2 149.2l-.2-10.6" fill="none" stroke="#000" stroke-width=".18" stroke-dasharray="6.3 1.3 1.3 1.3 1.3 1.3" stroke-dashoffset="4.2"/>
<g font-size="8.1">
<text x="51.7" y="8.5">2</text>
<text x="159.7" y="8.5">1</text>
<text x="4" y="72">B</text>
<text x="207.2" y="72">B</text>
</g>
<g font-size="4.2">
<text x="155.9" y="41.3">6</text>
<text x="195.1" y="41.3">7</text>
<text x="103.8" y="116.4">4</text>
<text x="17.6" y="128.6">3</text>
<text x="195.1" y="128.6">8</text>
<text x="111.5" y="148.6">5</text>
<text x="17.6" y="155.2">1</text>
<text x="45" y="168.4">2</text>
<text x="83.8" y="177.7">ITEM</text>
<text x="127" y="179.7">PART NUMBER</text>
<text x="189.6" y="179.7">QTY.</text>
<text x="84.3" y="181.8">NO.</text>
<text x="87.1" y="187.1">1</text>
<text x="97.7" y="187.1">Attachment_Blocks_585400_a</text>
<text x="193.1" y="187.1">1</text>
<text x="87.1" y="192.4">2</text>
<text x="97.7" y="192.4">1p5_Beam_585404_a</text>
<text x="193.1" y="192.4">2</text>
<text x="87.1" y="198.5">3</text>
<text x="87.1" y="203.9">4</text>
<text x="97.7" y="198.5">Beam_90_Bracket_585490_a</text>
<text x="97.7" y="203.9">Beam_Bracket_F_585612_a</text>
<text x="193.1" y="198.5">1</text>
<text x="193.1" y="203.9">2</text>
<text x="87.1" y="209.2">5</text>
<text x="97.7" y="209.2">5mL_Syringe_pLUNGER</text>
<text x="193.1" y="209.2">1</text>
<text x="87.1" y="215.3">6</text>
<text x="97.7" y="215.3">6in_Beam_585416_a</text>
<text x="193.1" y="215.3">1</text>
<text x="87.1" y="220.6">7</text>
<text x="97.7" y="220.6">Beam_Gear_Rack_615410_a_short</text>
<text x="193.1" y="220.6">1</text>
<text x="87.1" y="225.9">8</text>
<text x="97.7" y="225.9">5mL_Syringe_Body</text>
<text x="193.1" y="225.9">1</text>
<text x="161.8" y="253.3">Extruder Arm</text>
</g>
<text font-size="3.4" x="149.6" y="261.9">A</text>
<g font-size="3.2">
<text x="31.8" y="270.8">4</text>
<text x="80.3" y="270.9">3</text>
<text x="130.4" y="270.8">2</text>
<text x="182.6" y="271.1">1</text>
</g>
<g font-size="2.8">
<text x="196.9" y="261.6">N/C</text>
<text x="108.7" y="269.4">250.37</text>
</g>
<g font-size="2.4">
<text x="79.2" y="234.7">MATERIAL: TBD</text>
<text x="127.8" y="234.8">RCC</text>
<text x="138.2" y="234.8">4/7/16</text>
<text x="79.9" y="242.4">UNLESS OTHERWISE SPECIFIED:</text>
</g>
<g font-size="2.1">
<text x="79.8" y="245.5">UNITS:</text>
<text x="79.8" y="247.6">MILLIMETER, GRAM, SECOND</text>
<text x="79.8" y="249.7">TOLERANCES:</text>
<text x="79.8" y="251.8">FRACTIONAL</text>
<text x="94.6" y="251.8">1/16</text>
<text x="79.8" y="256.1">ONE PLACE DECIMAL</text>
<text x="79.8" y="253.9">ANGULAR</text>
<text x="91.9" y="253.9">2 DEG</text>
<text x="105" y="256.1">.100</text>
<text x="79.8" y="258.2">TWO PLACE DECIMAL</text>
<text x="79.8" y="260.3">THREE PLACE DECIMAL</text>
<text x="105.1" y="260.3">.015</text>
<text x="105.3" y="258.2">.030</text>
</g>
<g font-size="2">
<text x="85.6" y="263.5">INTERPRET GEOMETRIC</text>
<text x="32.8" y="265">LOG OF REVISIONS</text>
<text x="80.4" y="266">TOLERANCING PER: ASME Y14.5M</text>
</g>
<g font-size="1.8">
<text x="128" y="230.8">NAME</text>
<text x="140.2" y="230.9">DATE</text>
<text x="114.5" y="234.5">DRAWN</text>
<text x="114.6" y="238.4">MFG APPR.</text>
<text x="148.8" y="247.3">TITLE</text>
<text x="114.7" y="255.8">ALL DOCUMENT AND DRAWING</text>
<text x="114.7" y="257.5">REFERENCES ARE LATEST APPROVED</text>
<text x="114.7" y="253.3">COMMENTS:</text>
<text x="10.8" y="261.4">ZONE</text>
<text x="18.1" y="261.3">REV.</text>
<text x="36.4" y="261.2">DESCRIPTION</text>
<text x="62.3" y="261.2">DATE</text>
<text x="71.9" y="261.1">APP</text>
<text x="114.7" y="259.3">REVISIONS, UNLESS NOTED.</text>
<text x="149.1" y="258.8">SIZE</text>
<text x="154.1" y="258.9">DWG. NO.</text>
<text x="197.9" y="258.7">REV.</text>
<text x="149.3" y="265.5">SCALE: 1:1</text>
<text x="161" y="265.5">WEIGHT:</text>
<text x="171.7" y="265.5">N/A</text>
</g>
<text font-size="1.7" x="190.4" y="265.4">SHEET 1 OF 1</text>
</svg>
